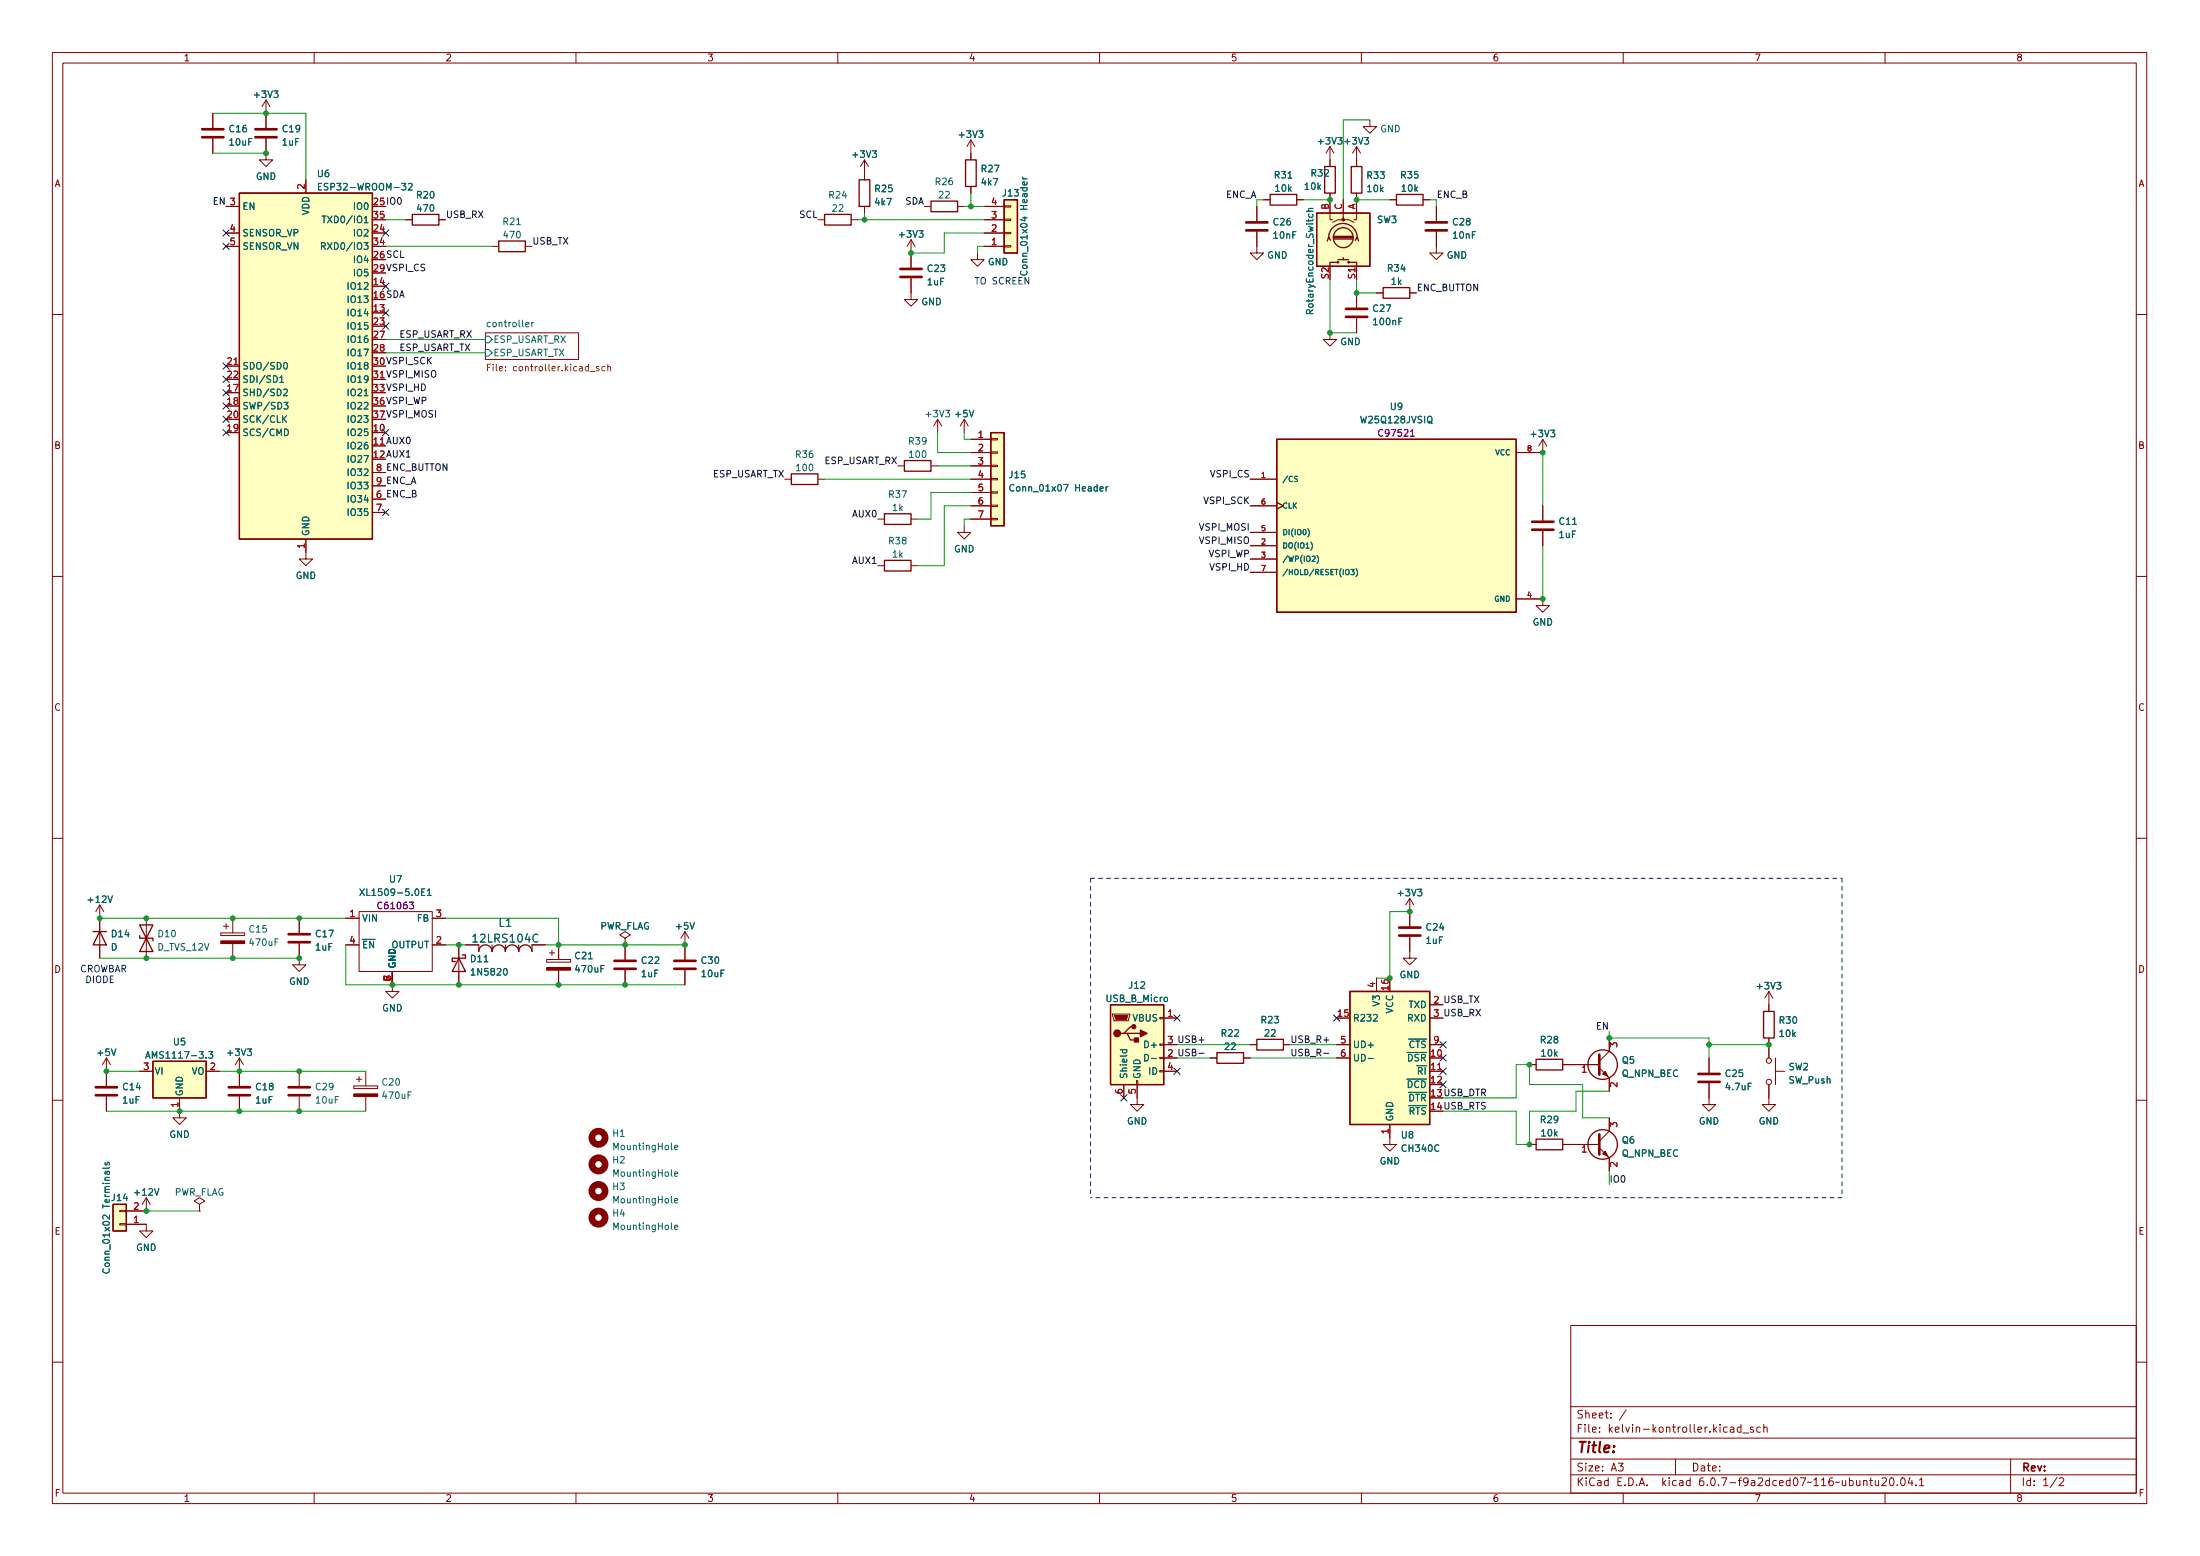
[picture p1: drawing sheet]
<svg xmlns="http://www.w3.org/2000/svg" width="420mm" height="297mm" viewBox="0 0 420 297" stroke-linecap="round" stroke-linejoin="round" font-family="sans-serif">
<g fill="none" stroke="#840000" stroke-width=".19">
<path d="M10 10h400v277h-400zM12 12h396v273h-396zM50.8 19.1l-.8 1.3M50.8 19.1v5.3M50.8 19.1l.8 1.3M60 10v2M110 10v2M160 10v2M210 10v2M260 10v2M310 10v2M360 10v2"/>
<path d="M40.6 21.6v2.8M40.6 26.5v2.7M43.2 39.4h2.5M50.8 26.5v4h1.3l-1.3 1.3-1.3-1.3h1.3M58.4 34.3v2.6M165.1 30.5l-.8 1.3M165.1 30.5v3.8M165.1 39.4v1.3M165.1 30.5l.8 1.3M176.5 39.4h1.3M182.9 39.4h1.2M185.4 26.7l-.7 1.3"/>
<path d="M185.4 26.7v3.8M185.4 35.6v1.3M185.4 26.7l.8 1.3M188 39.4h3.8M191.8 39.3h1.2v.2h-1.2zM240 39.4v2.8M241.3 38.1h1.3M247.6 38.1h1.3M254 36.9v5h.5M254 28v3.8M254 28l-.8 1.2M254 28l.8 1.2"/>
<path d="M256.5 38.1v3.8h-1l-1 .6M259.1 36.9v5h-.5M259.1 28v3.8M259.1 28l-.8 1.2M259.1 28l.7 1.2M261.6 22.9v1.3h1.3l-1.3 1.2-1.3-1.2h1.3M265.4 38.1h1.3M271.8 38.1h1.2M274.3 39.4v2.8M43.2 44.5h2.5M43.2 47h2.5M77.5 41.9h1.2"/>
<path d="M83.8 41.9h1.3M94 47h1.2M100.3 47h1.3M156.2 41.9h1.3M162.6 41.9h1.2M174 53.1v4.1h1.3l-1.3 1.3-1.3-1.3h1.3M174 45.8l-.8 1.2M174 45.8v5.3M174 45.8l.8 1.2M186.7 48.3v1.3h1.3l-1.3 1.2-1.3-1.2h1.3M188 44.5h3.8M188 47h3.8"/>
<path d="M188 41.9h3.8M191.8 41.8h1.2v.3h-1.2zM191.8 44.4h1.2v.2h-1.2zM191.8 46.9h1.2v.3h-1.2zM240 44.2v4.1h1.3l-1.3 1.3-1.2-1.3h1.2M256.5 41.4v.5h1.1l1 .6M259.1 55.9v2.8M262.9 55.9h1.3M269.2 55.9h1.3M274.3 44.2v4.1h1.3l-1.3 1.3-1.3-1.3h1.3M10 60h2M43.2 69.9h2.5"/>
<path d="M92.7 63.5h17.8v5.1h-17.8zM254 63.5v1.3h1.3l-1.3 1.3-1.3-1.3h1.3M259.1 60.7v2.8M408 60h2M71.1 95.3h2.6M71.1 97.8h2.6M71.1 90.2h2.6M71.1 92.7h2.6M149.9 91.5h1.2M156.2 91.5h1.3M167.6 99.1h1.3M171.4 88.9h1.3"/>
<path d="M174 99.1h1.3M177.8 88.9h1.3M179.1 80l-.8 1.3M179.1 80v2.6M179.1 80l.7 1.3M184.1 80l-.7 1.3M184.1 80v2.6M184.1 80l.8 1.3M185.4 88.9h3.8M185.4 99.1h3.8M185.4 83.9h3.8M185.4 86.4h3.8"/>
<path d="M185.4 91.5h3.8M185.4 94h3.8M185.4 96.6h3.8M189.2 99h1.3v.2h-1.3zM189.2 96.4h1.3v.3h-1.3zM189.2 93.9h1.3v.2h-1.3zM189.2 91.3h1.3v.3h-1.3zM189.2 88.8h1.3v.3h-1.3zM189.2 86.3h1.3v.2h-1.3zM189.2 83.7h1.3v.3h-1.3zM238.8 91.5h5M238.8 96.6h5"/>
<path d="M243.8 95.9l1.3 .7-1.3 .6M294.6 83.9v2.5h-5M294.6 83.9l-.7 1.2M294.6 96.6v2.8M294.6 83.9l.8 1.2M10 110h2M58.4 102.9v3.8h1.3l-1.3 1.3-1.3-1.3h1.3M167.6 108h1.3M174 108h1.3M184.1 100.4v1.2h1.3l-1.3 1.3-1.2-1.3h1.2M238.8 104.2h5M238.8 106.7h5"/>
<path d="M238.8 101.6h5M238.8 109.3h5M289.6 114.3h5v1.3h1.3l-1.3 1.3-1.2-1.3h1.2M294.6 101.4v2.8M408 110h2M10 160h2M19 172.8l-.7 1.2M19 172.8v10.1M19 172.8l.8 1.2M27.9 175.3v7.6M42.2 178.1h4.5v.5h-4.5zM42.7 176.8h1"/>
<path d="M43.2 176.3v1M44.4 175.3v2.8M57.1 175.3v2.8M66 175.3h2.6M68.6 174h13.9v11.5h-13.9zM82.5 175.3h2.6M119.4 179.1l1-.6-1-.7-1 .7 1 .6v1.3M130.8 177.8l-.8 1.3M130.8 177.8v5.4M130.8 177.8l.8 1.3M269.2 178.9v4h1.3l-1.3 1.3-1.2-1.3h1.2M269.2 171.5l-.7 1.3"/>
<path d="M269.2 171.5v5.3M269.2 171.5l.8 1.3M408 160h2M44.4 180.1v2.8M57.1 180.1v4.1h1.3l-1.3 1.3-1.2-1.3h1.2M66 180.4h2.6M74.9 185.5v3.8h1.3l-1.3 1.2-1.2-1.2h1.2M82.5 180.4h2.6M87.6 180.4v7.6M88.9 180.4h2.5M101.6 180.4h2.5M104.4 183.2h4.6v.5h-4.6z"/>
<path d="M104.9 181.9h1M105.4 181.4v1M106.7 180.4v2.8M106.7 185.2v2.8M119.4 180.4h.1M119.4 180.4v2.8M119.4 185.2v2.8M130.8 185.2v2.8M212.5 193.6h3.3v.2l-.3 1.1h-2.8zM221.5 199.3h.7v.3h-.7zM221.5 194.2h.7v.3h-.7zM222.2 194.3h2.6"/>
<path d="M222.2 199.4h2.6M238.8 199.4h1.2M245.1 199.4h1.3M255.3 199.4h2.5M262.9 186.7v2.6M273 194.3h2.6M273 199.4h2.6M273 191.8h2.6M307.3 198.2v2.5l-1.9 1.9M337.8 189.3v3.8M337.8 198.2v3.8M337.8 189.3l-.7 1.2"/>
<path d="M337.8 189.3l.8 1.2M10 210h2M20.3 202v5.3M20.3 209.3v2.8M20.3 202l-.7 1.2M20.3 202l.8 1.2M26.7 204.5h2.5M34.3 209.6v3.8h1.3l-1.3 1.3-1.3-1.3h1.3M39.4 204.5h2.5M45.7 202l-.7 1.2M45.7 202v5.3M45.7 209.3v2.8"/>
<path d="M45.7 202l.8 1.2M57.1 204.5v2.8M57.1 209.3v2.8M67.6 207.3h4.5v.5h-4.5zM68.1 206h1M68.6 205.5v1M69.8 204.5v2.8M69.8 209.3v2.8M214.6 207v2.6M217 206.3h.3v.7h-.3zM217.2 207v3.9h1.2l-1.2 1.2-1.3-1.2h1.3M221.5 204.4h.7v.2h-.7z"/>
<path d="M221.5 201.8h.7v.3h-.7zM222.2 204.5h2.6M222.2 202h2.6M231.1 202h1.3M237.5 202h1.3M255.3 202h2.5M265.4 214.7v3.8h1.3l-1.3 1.2-1.2-1.2h1.2M273 204.5h2.6M292.1 203.2h1.3M292.1 218.5h1.3M298.4 203.2h7M298.4 218.5h7"/>
<path d="M305.4 219.1l1.9 1.9v2.6M305.4 203.9l1.9 1.9v2.5M307.3 213.4v2.5l-1.9 1.9M326.4 206.8v4.1h1.3l-1.3 1.2-1.3-1.2h1.3M326.4 202v2.8M337.8 207v3.9h1.3l-1.3 1.2-1.3-1.2h1.3M339.1 204.5h1.8M339.1 202v5M408 210h2M22.9 231h1.2v.3h-1.2zM22.9 233.6h1.2v.2h-1.2zM24.1 233.7h3.8v1.3h1.3l-1.3 1.3-1.2-1.3h1.2"/>
<path d="M27.9 228.6v2.6h-3.8M27.9 228.6l-.7 1.3M27.9 228.6l.8 1.3M38.1 229.9l1-.6-1-.7-1 .7 1 .6v1.3M38.1 231.2h.1M300 253h108v32h-108zM10 260h2M300 278.5h108M300 274.5h108M300 268.5h108M309.1 279.3h.9l-.5 .6 .4 .1v.7l-.2 .1-.6-.1M310.6 269.1l-1.3 2"/>
<path d="M320 278.5v3M330.5 272.5h.6v.9M331.1 272.8h-.5a.29 .29 0 0 0-.2 .3 .29 .29 0 0 0 .2 .3l.5-.1M332.5 272.5l-.4-.1-.3 .3 .1 .6h.6M332.5 271.9v1.5M332.9 273.6h1.1M334.9 272.5l-.4-.1-.2 .2 .1 .2 .5 .2v.3h-.6M336.2 272.5l-.4-.1-.3 .3 .1 .6h.6M336.8 272.6l.3-.2 .3 .1 .1 .9M336.8 271.9v1.5M384 278.5v6.5M408 260h2"/>
<path d="M60 285v2M110 285v2M160 285v2M210 285v2M260 285v2M300 281.5h108M310 285v2M355.9 282.8l.2-.2 .4 .1 .1 .9M355.9 282.6v1M357.1 282.6h.5M357.3 282.1v1.3l.3 .2M358.1 282.6l.1 .9 .4 .1 .2-.1"/>
<path d="M358.8 282.6v1M359.4 282.3l.6-.2 .2 .2 .1 .2-.9 1.1h.9M360 285v2M361.1 282.2l.1-.1a.8 .8 0 0 1 .5 .8 .8 .8 0 0 1-.5 .7 .99 .99 0 0 1-.1-1.4zM362.4 283.5v.1M363.2 282.2l.2-.1a.8 .8 0 0 1 .5 .8 .8 .8 0 0 1-.5 .7 1 1 0 0 1-.2-1.4zM364.8 282l-.4 1.1h1M365.1 282.6v1M365.9 283.5v.1M366.6 282.5l.4-.4v1.5M366.6 283.6h.8M392.9 282l-1.3 2"/>
<path d="M393.3 282.3l.5-.2 .3 .2v.2l-.9 1.1h.9"/>
<circle cx="337.8" cy="206.5" r=".51"/>
<circle cx="337.8" cy="202.5" r=".51"/>
</g>
<path d="M92.7 63.5h17.8v5.1h-17.8z" fill="#fff" stroke="#fff" stroke-width=".19"/>
<g fill="none" stroke="#006464" stroke-width=".19">
<path d="M60.8 35.6h.4M61.4 35h-.6v1.3h.6M78 35.1l.5-.1 .2 .4-.8 .9h.8M195.3 33.8l.2 .3M195.3 34.1h.9M196.1 34.8l.1 .3-.2 .2-.6-.1v-.4l.2-.1 .1 .6M250.8 39.8h-.8l-.1 .4 .1 .1M61.4 47l.6-.1 .1-.1v-.3l-.7-.2v1.3M61.5 41.3h.8M61.7 47l.4 .6M61.9 41.3v1.2M195 51.7a.6 .6 0 0 0 .4 .9 .6 .6 0 0 0 .8-.6l-.2-.3"/>
<path d="M249.5 40.3h1.3M250 40.9l-.1 .3 .3 .3 .5-.1v-.5M53.4 72.1l.4-.4v1.3M53.4 73h.8M54.2 74.4l.4-.1 .3 .3-.8 .9h.8M54.2 79.9l.5 .7M54.2 76.8h.8l-.4 .5 .4 .1v.6l-.2 .1-.6-.1M54.3 69.3l.2-.1a.68 .68 0 0 1 .4 .6 .68 .68 0 0 1-.4 .7l-.3-.5zM54.7 79.4l-.7 .7M92.7 64.2h.6l.7 .6-.7 .6h-.6zM92.7 66.7h.6l.7 .6-.7 .7h-.6zM101.6 61.5v.9"/>
<path d="M101.9 61.5l-.3 .3M54.3 81.9a.64 .64 0 0 1 .8 .6 .64 .64 0 0 1-.8 .7zM193.6 92.6a.6 .6 0 0 0-.8 .4 .6 .6 0 0 0 .6 .8l.2-.2M210.1 93.3l.6-.1-.1-.2-.3-.1-.2 .2v.6h.5M211.2 92.9v.9M211.6 92.9l-.4 .2M247.8 91h-.5v.3l.4 .2 .1 .2-.2 .2h-.4M249.8 100.9a1.17 1.17 0 0 1 0 1.6M250.4 103.5a1.16 1.16 0 0 1 0 1.5M250.6 106.3l.4-.1 .2 .3-.7 .7h.7M251.5 106a1.17 1.17 0 0 1 0 1.6M258 108.7h.6l-.3 .4 .3 .1v.4l-.2 .1-.4-.1"/>
<path d="M259 108.6a1.17 1.17 0 0 1 0 1.5M68.7 169.7l.9 1.3M69.6 169.7l-.9 1.3M81.6 170l.4-.3v1.3M81.6 171h.7M27.8 202l.4-1.3 .5 1.3M27.9 201.7h.6M39.9 200.7h.7l-.4 .5 .4 .1v.6l-.2 .1-.5-.1M128.8 219.1l.6-.2v-.2l-.4-.1-.2 .2 .1 .6h.5M213.9 200.4h1.3M214.4 200.4v.4l.2 .2 .5-.1v-.5M218.6 201.3a.64 .64 0 0 1 .7 .6 .64 .64 0 0 1-.7 .6z"/>
<path d="M261.3 202.1h1M20.1 221.9l-.1 .3 .2 .2 .2-.1 .1-.4h.3v.5M20.9 222.8l-.2 .2h-1.1M128.8 234.3l.6-.1v-.3h-.4l-.2 .2 .1 .6h.5M128.8 224.1l.6-.1v-.2l-.4-.1-.2 .2 .1 .6h.5M128.8 229.2l.6-.1v-.2l-.4-.1-.2 .2 .1 .6h.5M19.7 242.2a.6 .6 0 0 0 .5 .9 .6 .6 0 0 0 .7-.6l-.1-.3"/>
</g>
<path d="M93.1 70.1h.4M93.7 69.5h-.6v1.3M114.4 70h-.3l-.2 .1 .1 .2 .4 .1v.3h-.5M115.5 70h-.3l-.3 .2 .1 .5h.5M116.1 70.1l.2-.1h.3v.8M116.1 69.5v1.3" fill="none" stroke="#725600" stroke-width=".19"/>
<g fill="none" stroke="#840000" stroke-width=".25">
<path d="M45.7 36.9h25.4v66h-25.4zM164.1 34.3h2v5.1h-2zM177.8 38.4h5.1v2h-5.1zM184.4 30.5h2v5.1h-2zM191.8 38.1h2.5v10.2h-2.5zM242.6 37.1h5v2.1h-5zM253 31.8h2v5.1h-2zM258.1 31.8h2v5.1h-2zM266.7 37.1h5.1v2.1h-5.1zM78.7 40.9h5.1v2.1h-5.1zM95.2 46h5.1v2h-5.1zM157.5 40.9h5.1v2.1h-5.1z"/>
<path d="M251.5 40.7h10.1v10.1h-10.1zM253.7 45.4a2.73 2.73 0 0 1 2.8-2.7 2.73 2.73 0 0 1 2.7 2.7M254.1 45.9l-.4-.7-.2 .8M254.8 45.1h3.5M254.8 45.4h3.5M254.8 45.6h3.5M255.5 50.1h-1.5v.7M255.5 49.6h2.1M256.5 49.2v.4M257.6 50.1h1.5v.7M258.8 45.9l.4-.7 .3 .8M264.2 54.9h5v2h-5z"/>
<path d="M151.1 90.5h5.1v2h-5.1zM168.9 98.1h5.1v2h-5.1zM172.7 87.9h5.1v2.1h-5.1zM189.2 82.6h2.6v17.8h-2.6zM243.8 83.9h45.8v33h-45.8zM168.9 107h5.1v2h-5.1zM17.8 177.8h2.5M19 177.8l1.3 2.6h-2.5zM26.7 178.6v.5h2.5v.5M26.7 176.6h2.5l-2.5 5h2.5zM87.6 182.9l1.3 2.6h-2.5zM88.3 182.3h.6v.6h-2.5v.7h.6"/>
<path d="M91.4 181.6a1.27 1.27 0 0 1 1.3-1.2 1.27 1.27 0 0 1 1.3 1.2 1.27 1.27 0 0 1 1.2-1.2 1.27 1.27 0 0 1 1.3 1.2 1.27 1.27 0 0 1 1.3-1.2 1.27 1.27 0 0 1 1.3 1.2 1.27 1.27 0 0 1 1.2-1.2 1.27 1.27 0 0 1 1.3 1.2M212.1 191.8h10.1v15.2h-10.1zM214.6 197.3h.7l.6 1.2h1.3M215.3 197.3h2.5M216.5 196h-.6l-1.3 1.3h-.6M240 198.4h5.1v2h-5.1zM257.8 189.3h15.2v25.4h-15.2zM336.8 193.1h2v5.1h-2zM29.2 202.6h10.2v7h-10.2zM232.4 201h5.1v2h-5.1zM293.4 202.2h5v2.1h-5zM293.4 217.5h5v2h-5z"/>
<path d="M21.6 229.9h2.5v5.1h-2.5z"/>
<circle cx="255.5" cy="50.1" r=".13"/>
<circle cx="256.5" cy="45.4" r="1.9"/>
<circle cx="257.6" cy="50.1" r=".13"/>
<circle cx="306.1" cy="203.2" r="2.82"/>
<circle cx="306.1" cy="218.5" r="2.82"/>
</g>
<g fill="none" stroke="#840000" stroke-width=".51">
<path d="M38.6 26.2h4.1M38.6 24.7h4.1M48.8 26.2h4M48.8 24.7h4M172 52.9h4M172 51.3h4M238 44h4.1M238 42.5h4.1M257 59h4.1M272.3 44h4.1M272.3 42.5h4.1M257 60.5h4.1"/>
<path d="M292.6 99.6h4.1M292.6 101.1h4.1M55.1 179.9h4.1M55.1 178.3h4.1M267.2 178.6h4.1M267.2 177.1h4.1M117.3 184.9h4.1M117.3 183.4h4.1M128.8 184.9h4M128.8 183.4h4M18.3 209.1h4.1M18.3 207.6h4.1"/>
<path d="M43.7 209.1h4.1M43.7 207.6h4.1M55.1 209.1h4.1M55.1 207.6h4.1M305.4 216.6v3.8M305.4 201.3v3.8M324.4 206.5h4M324.4 205h4"/>
</g>
<g fill="#840000" stroke="#840000" stroke-width=".19">
<path d="M306.1 220.3l.5-.6 .5 1.1z"/>
<path d="M306.1 205l.5-.5 .5 1z"/>
<path d="M212.9 193.8h2.5l-.3 .8h-2z"/>
<path d="M42.2 179.6h4.5v.5h-4.5z"/>
<path d="M67.6 208.8h4.5v.5h-4.5z"/>
<path d="M104.4 184.7h4.6v.5h-4.6z"/>
<circle cx="256.5" cy="41.9" r=".25"/>
</g>
<g fill="#ffffc2" stroke="#ffffc2" stroke-width=".19">
<path d="M212.1 191.8h10.1v15.2h-10.1z"/>
<path d="M29.2 202.6h10.2v7h-10.2z"/>
<path d="M21.6 229.9h2.5v5.1h-2.5z"/>
<path d="M45.7 36.9h25.4v66h-25.4z"/>
<path d="M191.8 38.1h2.5v10.2h-2.5z"/>
<path d="M189.2 82.6h2.6v17.8h-2.6z"/>
<path d="M257.8 189.3h15.2v25.4h-15.2z"/>
<path d="M251.5 40.7h10.1v10.1h-10.1z"/>
<path d="M243.8 83.9h45.8v33h-45.8z"/>
</g>
<g fill="#840000" stroke="#840000" stroke-width=".25">
<path d="M217.8 196.6l1.3 .7-1.3 .6z"/>
<path d="M216.7 198.2h.7v.7h-.7z"/>
<circle cx="213.4" cy="197.3" r=".63"/>
<circle cx="216.5" cy="196" r=".38"/>
</g>
<path d="M269.4 83.3h.7" fill="none" stroke="#840084" stroke-width=".19"/>
<path d="M91.4 180.4v1.2M94 180.4v1.2M96.5 180.4v1.2M99.1 180.4v1.2M101.6 180.4v1.2" fill="none" stroke="#840000" stroke-width=".2"/>
<g fill="none" stroke="#840000" stroke-width="1.3">
<circle cx="114.3" cy="217.2" r="1.27"/>
<circle cx="114.3" cy="232.4" r="1.27"/>
<circle cx="114.3" cy="227.4" r="1.27"/>
<circle cx="114.3" cy="222.3" r="1.27"/>
</g>
<path d="M229 201.1h.9M252.8 201.1h1" fill="none" stroke="#0f0f0f" stroke-width=".19"/>
<path d="M208.3 167.7h143.5M208.3 167.7v60.9M351.8 167.7v60.9M351.8 228.6h-143.5" fill="none" stroke="#0000c2" stroke-width=".19" stroke-dasharray=".8 .8"/>
<g fill="none" stroke="#009600" stroke-width=".19">
<path d="M40.6 21.6h17.8v12.7M40.6 29.2h10.2M184.1 39.4h3.9M185.4 36.9v2.5M241.3 38.1h-1.3v1.3M248.9 38.1h5.1M259.1 38.1h6.3M261.6 22.9h-5.1v15.2M273 38.1h1.3v1.3M73.7 47h20.3M73.7 41.9h3.8M163.8 41.9h24.2"/>
<path d="M165.1 40.7v1.2M188 47h-1.3v1.3M188 44.5h-7.7v3.8h-6.3M254 53.4v10.1h5.1M259.1 53.4v2.5h3.8M73.7 67.3h19M73.7 64.8h19M157.5 91.5h27.9M179.1 82.6v3.8h6.3M179.1 88.9h6.3M184.1 82.6v1.3h1.3M185.4 94h-7.6v5.1h-2.5"/>
<path d="M185.4 99.1h-1.3v1.3M185.4 96.6h-5.1v11.4h-5M294.6 86.4v10.2M294.6 104.2v10.1M19 175.3h47M85.1 175.3h21.6v5.1M269.2 174h-3.8v12.7h-2.5M19 182.9h38.1M66 180.4v7.6h64.8M85.1 180.4h3.8M104.1 180.4h26.7M224.8 199.4h14"/>
<path d="M246.4 199.4h8.9M307.3 196.9v1.3h19.1v3.8M326.4 199.4h11.4M20.3 204.5h6.4M20.3 212.1h49.5M41.9 204.5h27.9M224.8 202h6.3M238.8 202h16.5M275.6 209.6h14v-6.4h2.5v3.8h10.2v6.4h5M307.3 208.3h-6.3v3.8h-8.9v6.4h-2.5v-6.4h-14M27.9 231.2h10.2M307.3 223.6v2.5"/>
</g>
<g fill="none" stroke="#000084" stroke-width=".19">
<path d="M42.6 43.9l1.2 1.2M42.6 46.4l1.2 1.2M43.8 43.9l-1.2 1.2M43.8 46.4l-1.2 1.2M73.1 43.9l1.2 1.2M73.1 54l1.2 1.3M73.1 59.1l1.2 1.2M74.3 43.9l-1.2 1.2M74.3 54l-1.2 1.3M74.3 59.1l-1.2 1.2M42.6 76.9l1.2 1.2M42.6 79.4l1.2 1.3"/>
<path d="M42.6 71.8l1.2 1.2M42.6 74.4l1.2 1.2M42.6 69.3l1.2 1.2M43.8 74.4l-1.2 1.2M43.8 76.9l-1.2 1.2M43.8 79.4l-1.2 1.3M43.8 71.8l-1.2 1.2M43.8 69.3l-1.2 1.2M73.1 61.7l1.2 1.2M74.3 61.7l-1.2 1.2M42.6 82l1.2 1.2M43.8 82l-1.2 1.2"/>
<path d="M73.1 97.2l1.2 1.2M73.1 82l1.2 1.2M74.3 97.2l-1.2 1.2M74.3 82l-1.2 1.2M224.2 193.7l1.2 1.3M225.4 193.7l-1.2 1.3M254.7 193.7l1.2 1.3M255.9 193.7l-1.2 1.3M275 198.8l1.2 1.2M276.2 198.8l-1.2 1.2M214 209l1.2 1.2M215.2 209l-1.2 1.2"/>
<path d="M224.2 203.9l1.2 1.2M225.4 203.9l-1.2 1.2M275 203.9l1.2 1.2M275 206.4l1.2 1.3M275 201.4l1.2 1.2M276.2 203.9l-1.2 1.2M276.2 206.4l-1.2 1.3M276.2 201.4l-1.2 1.2"/>
</g>
<g fill="#009600" stroke="#009600" stroke-width=".19">
<circle cx="119.4" cy="180.4" r=".46"/>
<circle cx="74.9" cy="188" r=".46"/>
<circle cx="106.7" cy="180.4" r=".46"/>
<circle cx="165.1" cy="41.9" r=".46"/>
<circle cx="87.6" cy="180.4" r=".46"/>
<circle cx="87.6" cy="188" r=".46"/>
<circle cx="130.8" cy="180.4" r=".46"/>
<circle cx="57.1" cy="204.5" r=".46"/>
<circle cx="119.4" cy="188" r=".46"/>
<circle cx="106.7" cy="188" r=".46"/>
<circle cx="57.1" cy="175.3" r=".46"/>
<circle cx="44.4" cy="175.3" r=".46"/>
<circle cx="57.1" cy="182.9" r=".46"/>
<circle cx="20.3" cy="204.5" r=".46"/>
<circle cx="34.3" cy="212.1" r=".46"/>
<circle cx="27.9" cy="175.3" r=".46"/>
<circle cx="27.9" cy="182.9" r=".46"/>
<circle cx="44.4" cy="182.9" r=".46"/>
<circle cx="45.7" cy="204.5" r=".46"/>
<circle cx="19" cy="175.3" r=".46"/>
<circle cx="27.9" cy="231.2" r=".46"/>
<circle cx="45.7" cy="212.1" r=".46"/>
<circle cx="57.1" cy="212.1" r=".46"/>
<circle cx="50.8" cy="21.6" r=".46"/>
<circle cx="50.8" cy="29.2" r=".46"/>
<circle cx="265.4" cy="186.7" r=".46"/>
<circle cx="269.2" cy="174" r=".46"/>
<circle cx="294.6" cy="114.3" r=".46"/>
<circle cx="326.4" cy="199.4" r=".46"/>
<circle cx="337.8" cy="199.4" r=".46"/>
<circle cx="292.1" cy="203.2" r=".46"/>
<circle cx="307.3" cy="198.2" r=".46"/>
<circle cx="292.1" cy="218.5" r=".46"/>
<circle cx="259.1" cy="38.1" r=".46"/>
<circle cx="294.6" cy="86.4" r=".46"/>
<circle cx="254" cy="38.1" r=".46"/>
<circle cx="259.1" cy="55.9" r=".46"/>
<circle cx="254" cy="63.5" r=".46"/>
<circle cx="174" cy="48.3" r=".46"/>
<circle cx="185.4" cy="39.4" r=".46"/>
</g>
<text font-size="2.8" fill="#840000" x="301" y="277.3">Title:</text>
<g font-size="2.1" fill="#006464">
<text x="90.7" y="179.9">12LRS104C</text>
<text x="95.3" y="176.9">L1</text>
</g>
<g font-size="2.1" fill="#840000">
<text x="301" y="273.5">File: kelvin-kontroller.kicad_sch</text>
<text x="301" y="270.8">Sheet: /</text>
<text x="301" y="280.9">Size: A3</text>
<text x="323" y="280.9">Date:</text>
<text x="386" y="280.9">Rev:</text>
<text x="301" y="283.7">KiCad E.D.A. kicad 6.0.7-f9a2dced07~116~ubuntu20.04.1</text>
<text x="386" y="283.7">Id: 1/2</text>
</g>
<g font-size="1.8" fill="#840000">
<text x="35" y="11.7">1</text>
<text x="85" y="11.7">2</text>
<text x="135" y="11.7">3</text>
<text x="185" y="11.7">4</text>
<text x="235" y="11.7">5</text>
<text x="285" y="11.7">6</text>
<text x="335" y="11.7">7</text>
<text x="385" y="11.7">8</text>
<text x="10.3" y="35.7">A</text>
<text x="408.3" y="35.7">A</text>
<text x="71.4" y="72.2">31VSPI_MISO</text>
<text x="10.3" y="85.7">B</text>
<text x="71.4" y="84.9">11AUX0</text>
<text x="408.3" y="85.7">B</text>
<text x="10.3" y="135.7">C</text>
<text x="408.3" y="135.7">C</text>
<text x="10.3" y="185.7">D</text>
<text x="408.3" y="185.7">D</text>
<text x="10.4" y="235.7">E</text>
<text x="408.4" y="235.7">E</text>
<text x="10.4" y="285.7">F</text>
<text x="35" y="286.7">1</text>
<text x="85" y="286.7">2</text>
<text x="135" y="286.7">3</text>
<text x="185" y="286.7">4</text>
<text x="235" y="286.7">5</text>
<text x="285" y="286.7">6</text>
<text x="335" y="286.7">7</text>
<text x="385" y="286.7">8</text>
<text x="408.4" y="285.7">F</text>
</g>
<g font-size="1.8" fill="#006464">
<text x="48.7" y="18.7">+3V3</text>
<text x="43.9" y="25.2">C16</text>
<text x="43.9" y="27.8">10uF</text>
<text x="54" y="27.8">1uF</text>
<text x="54" y="25.2">C19</text>
<text x="183.3" y="26.3">+3V3</text>
<text x="251.9" y="27.6">+3V3</text>
<text x="257" y="27.6">+3V3</text>
<text x="263.6" y="25.2">GND</text>
<text x="48.8" y="34.3">GND</text>
<text x="60.7" y="33.8">U6</text>
<text x="163" y="30.1">+3V3</text>
<text x="178.7" y="35.3">R26</text>
<text x="187.5" y="32.9">R27</text>
<text x="187.5" y="35.4">4k7</text>
<text x="243.5" y="34.1">R31</text>
<text x="250.5" y="33.7">R32</text>
<text x="261.2" y="34.1">R33</text>
<text x="267.6" y="34.1">R35</text>
<text x="46.2" y="40">EN</text>
<text x="59.1" y="41.1" transform="rotate(-90 59.1 41.1)">VDD</text>
<text x="61.8" y="36.3">ESP32-WROOM-32</text>
<text x="67.8" y="40">IO0</text>
<text x="79.7" y="37.9">R20</text>
<text x="79.8" y="40.4">470</text>
<text x="158.4" y="37.9">R24</text>
<text x="159" y="40.4">22</text>
<text x="167.2" y="36.7">R25</text>
<text x="167.2" y="39.2">4k7</text>
<text x="179.4" y="37.9">22</text>
<text x="191.6" y="37.5">J13</text>
<text x="243.6" y="36.6">10k</text>
<text x="249.2" y="36.2">10k</text>
<text x="261.2" y="36.7">10k</text>
<text x="267.8" y="36.6">10k</text>
<text x="46.2" y="45.1">SENSOR_VP</text>
<text x="46.2" y="47.7">SENSOR_VN</text>
<text x="62.6" y="47.7">RXD0/IO3</text>
<text x="62.7" y="42.6">TXD0/IO1</text>
<text x="67.8" y="45.1">IO2</text>
<text x="96.2" y="42.9">R21</text>
<text x="96.3" y="45.5">470</text>
<text x="171.9" y="45.4">+3V3</text>
<text x="243.3" y="43">C26</text>
<text x="243.3" y="45.6">10nF</text>
<text x="263" y="42.6">SW3</text>
<text x="277.5" y="43">C28</text>
<text x="277.6" y="45.6">10nF</text>
<text x="67.8" y="50.2">IO4</text>
<text x="67.8" y="52.7">IO5</text>
<text x="177.2" y="51.9">C23</text>
<text x="188.6" y="50.6">GND</text>
<text x="196.2" y="51.7" transform="rotate(-90 196.2 51.7)">Conn_01x04 Header</text>
<text x="242" y="49.4">GND</text>
<text x="265.1" y="51.8">R34</text>
<text x="276.3" y="49.4">GND</text>
<text x="66.8" y="55.3">IO12</text>
<text x="66.8" y="57.8">IO13</text>
<text x="175.9" y="58.3">GND</text>
<text x="177.1" y="54.4">1uF</text>
<text x="250.8" y="59.5" transform="rotate(-90 250.8 59.5)">RotaryEncoder_Switch</text>
<text x="262.3" y="59.5">C27</text>
<text x="265.7" y="54.4">1k</text>
<text x="66.8" y="60.4">IO14</text>
<text x="66.8" y="62.9">IO15</text>
<text x="66.8" y="65.4">IO16</text>
<text x="93.3" y="62.4">controller</text>
<text x="94.2" y="65.4">ESP_USART_RX</text>
<text x="256" y="65.9">GND</text>
<text x="262.5" y="62.1">100nF</text>
<text x="46.2" y="70.5">SDO/SD0</text>
<text x="66.8" y="68">IO17</text>
<text x="66.8" y="70.5">IO18</text>
<text x="94.2" y="68">ESP_USART_TX</text>
<text x="46.2" y="75.6">SHD/SD2</text>
<text x="46.2" y="73.1">SDI/SD1</text>
<text x="66.8" y="73.1">IO19</text>
<text x="66.8" y="75.6">IO21</text>
<text x="46.2" y="78.1">SWP/SD3</text>
<text x="46.2" y="83.2">SCS/CMD</text>
<text x="46.2" y="80.7">SCK/CLK</text>
<text x="66.8" y="83.2">IO25</text>
<text x="66.8" y="78.1">IO22</text>
<text x="66.8" y="80.7">IO23</text>
<text x="177" y="79.6">+3V3</text>
<text x="182.6" y="79.6">+5V</text>
<text x="260.1" y="80.8">W25Q128JVSIQ</text>
<text x="265.6" y="78.3">U9</text>
<text x="292.5" y="83.5">+3V3</text>
<text x="66.8" y="85.8">IO26</text>
<text x="66.8" y="88.3">IO27</text>
<text x="152" y="87.4">R36</text>
<text x="152.2" y="89.9">100</text>
<text x="173.6" y="84.9">R39</text>
<text x="173.8" y="87.4">100</text>
<text x="66.8" y="95.9">IO34</text>
<text x="66.8" y="90.8">IO32</text>
<text x="66.8" y="93.4">IO33</text>
<text x="169.8" y="95">R37</text>
<text x="192.8" y="91.3">J15</text>
<text x="193.7" y="93.8">Conn_01x07 Header</text>
<text x="66.8" y="98.5">IO35</text>
<text x="170.5" y="97.6">1k</text>
<text x="297.9" y="100.2">C11</text>
<text x="59.1" y="102.4" transform="rotate(-90 59.1 102.4)">GND</text>
<text x="169.8" y="103.9">R38</text>
<text x="170.5" y="106.4">1k</text>
<text x="182.2" y="105.4">GND</text>
<text x="297.8" y="102.7">1uF</text>
<text x="56.5" y="110.5">GND</text>
<text x="292.7" y="119.4">GND</text>
<text x="17" y="172.4">+12V</text>
<text x="69.9" y="171">XL1509-5.0E1</text>
<text x="74.4" y="168.5">U7</text>
<text x="267.1" y="171.1">+3V3</text>
<text x="21.4" y="178.9">D14</text>
<text x="30.3" y="178.9">D10</text>
<text x="47.7" y="178">C15</text>
<text x="60.4" y="178.9">C17</text>
<text x="69.1" y="175.9">VIN</text>
<text x="79.7" y="175.9">FB</text>
<text x="114.4" y="177.4">PWR_FLAG</text>
<text x="129.2" y="177.4">+5V</text>
<text x="272.5" y="177.6">C24</text>
<text x="21.2" y="181.4">D</text>
<text x="30.1" y="181.4">D_TVS_12V</text>
<text x="47.8" y="180.6">470uF</text>
<text x="60.3" y="181.4">1uF</text>
<text x="69.1" y="181">~{EN} OUTPUT</text>
<text x="75.6" y="184.9" transform="rotate(-90 75.6 184.9)">GND</text>
<text x="90" y="183.7">D11</text>
<text x="109.9" y="183.1">C21</text>
<text x="110.1" y="185.6">470uF</text>
<text x="122.6" y="184">C22</text>
<text x="134" y="184">C30</text>
<text x="272.4" y="180.2">1uF</text>
<text x="55.2" y="188">GND</text>
<text x="90.3" y="186.2">1N5820</text>
<text x="122.5" y="186.5">1uF</text>
<text x="134.1" y="186.5">10uF</text>
<text x="211.3" y="191.3">USB_B_Micro</text>
<text x="215.7" y="188.7">J12</text>
<text x="263.5" y="191.9" transform="rotate(-90 263.5 191.9)">V3</text>
<text x="267.3" y="186.7">GND</text>
<text x="335.7" y="188.9">+3V3</text>
<text x="73" y="193.1">GND</text>
<text x="216.3" y="195">VBUS</text>
<text x="233.3" y="197.9">R22</text>
<text x="240.9" y="195.3">R23</text>
<text x="241.6" y="197.9">22</text>
<text x="258.3" y="195">R232</text>
<text x="266.1" y="193.5" transform="rotate(-90 266.1 193.5)">VCC</text>
<text x="268.8" y="195">RXD</text>
<text x="269" y="192.4">TXD</text>
<text x="339.9" y="195.4">R30</text>
<text x="339.9" y="198">10k</text>
<text x="18.7" y="201.6">+5V</text>
<text x="28.8" y="202.1">AMS1117-3.3</text>
<text x="33.2" y="199.5">U5</text>
<text x="43.6" y="201.6">+3V3</text>
<text x="218.9" y="200.1">D+</text>
<text x="219.4" y="202.6">D-</text>
<text x="234" y="200.4">22</text>
<text x="258.3" y="200.1">UD+</text>
<text x="258.3" y="202.6">UD-</text>
<text x="267.4" y="202.6">~{DSR}</text>
<text x="267.6" y="200.1">~{CTS}</text>
<text x="294.3" y="199.2">R28</text>
<text x="294.4" y="201.7">10k</text>
<text x="309.8" y="203">Q5</text>
<text x="23.5" y="208.1">C14</text>
<text x="29.5" y="205.1">VI</text>
<text x="34.9" y="209.3" transform="rotate(-90 34.9 209.3)">GND</text>
<text x="36.6" y="205.1">VO</text>
<text x="48.9" y="208.1">C18</text>
<text x="60.4" y="208.1">C29</text>
<text x="73.1" y="207.2">C20</text>
<text x="73.2" y="209.8">470uF</text>
<text x="215.3" y="206" transform="rotate(-90 215.3 206)">Shield</text>
<text x="217.8" y="206" transform="rotate(-90 217.8 206)">GND</text>
<text x="219.5" y="205.1">ID</text>
<text x="267.3" y="207.7">~{DCD}</text>
<text x="269.4" y="205.1">~{RI}</text>
<text x="309.8" y="205.6">Q_NPN_BEC</text>
<text x="329.6" y="205.6">C25</text>
<text x="329.7" y="208.1">4.7uF</text>
<text x="341.6" y="204.3">SW2</text>
<text x="341.6" y="206.8">SW_Push</text>
<text x="23.5" y="210.7">1uF</text>
<text x="48.9" y="210.7">1uF</text>
<text x="60.4" y="210.7">10uF</text>
<text x="215.2" y="214.7">GND</text>
<text x="266.1" y="214.2" transform="rotate(-90 266.1 214.2)">GND</text>
<text x="267.5" y="210.2">~{DTR}</text>
<text x="267.6" y="212.8">~{RTS}</text>
<text x="294.3" y="214.4">R29</text>
<text x="324.4" y="214.7">GND</text>
<text x="335.9" y="214.7">GND</text>
<text x="32.3" y="217.2">GND</text>
<text x="117.1" y="217">H1</text>
<text x="117.4" y="219.5">MountingHole</text>
<text x="267.7" y="217.3">U8</text>
<text x="267.9" y="219.9">CH340C</text>
<text x="294.4" y="216.9">10k</text>
<text x="309.8" y="220.8">Q_NPN_BEC</text>
<text x="309.8" y="218.3">Q6</text>
<text x="117.1" y="222.1">H2</text>
<text x="117.1" y="227.2">H3</text>
<text x="117.4" y="224.6">MountingHole</text>
<text x="263.5" y="222.3">GND</text>
<text x="21.4" y="229.3">J14</text>
<text x="25.9" y="228.2">+12V</text>
<text x="33.1" y="228.2">PWR_FLAG</text>
<text x="117.1" y="232.2">H4</text>
<text x="117.4" y="229.7">MountingHole</text>
<text x="26" y="238.8">GND</text>
<text x="117.4" y="234.8">MountingHole</text>
<text x="21" y="242.1" transform="rotate(-90 21 242.1)">Conn_01x02 Terminals</text>
</g>
<g font-size="1.8" fill="#0f0f0f">
<text x="40.7" y="39.1">EN 3</text>
<text x="71.4" y="39.2">25IO0</text>
<text x="85.1" y="41.6">USB_RX</text>
<text x="152.7" y="41.6">SCL</text>
<text x="172.8" y="39.1">SDA</text>
<text x="234" y="37.8">ENC_A</text>
<text x="274.3" y="37.8">ENC_B</text>
<text x="101.6" y="46.7">USB_TX</text>
<text x="71.4" y="49.3">26SCL</text>
<text x="71.4" y="51.9">29VSPI_CS</text>
<text x="71.4" y="56.9">16SDA</text>
<text x="270.5" y="55.6">ENC_BUTTON</text>
<text x="76.2" y="64.5">ESP_USART_RX</text>
<text x="71.4" y="69.6">30VSPI_SCK</text>
<text x="76.2" y="67">ESP_USART_TX</text>
<text x="71.4" y="74.7">33VSPI_HD</text>
<text x="71.4" y="77.3">36VSPI_WP</text>
<text x="71.4" y="79.8">37VSPI_MOSI</text>
<text x="71.4" y="87.4">12AUX1</text>
<text x="71.9" y="90">8 ENC_BUTTON</text>
<text x="157.4" y="88.6">ESP_USART_RX</text>
<text x="71.9" y="95">6 ENC_B</text>
<text x="71.9" y="92.5">9 ENC_A</text>
<text x="136" y="91.1">ESP_USART_TX</text>
<text x="231.3" y="91.1">VSPI_CS</text>
<text x="162.9" y="98.7">AUX0</text>
<text x="229.2" y="101.3">VSPI_MOSI</text>
<text x="230" y="96.2">VSPI_SCK</text>
<text x="162.9" y="107.6">AUX1</text>
<text x="229.2" y="103.8">VSPI_MISO</text>
<text x="230.9" y="106.4">VSPI_WP</text>
<text x="231.2" y="108.9">VSPI_HD</text>
<text x="273.8" y="191.6">2 USB_TX</text>
<text x="273.8" y="194.1">3 USB_RX</text>
<text x="304.9" y="196.5">EN</text>
<text x="223" y="201.7">2 USB-</text>
<text x="223" y="199.2">3 USB+</text>
<text x="246.4" y="201.6">USB_R-</text>
<text x="246.4" y="199.1">USB_R+</text>
<text x="273.3" y="209.3">13USB_DTR</text>
<text x="273.3" y="211.9">14USB_RTS</text>
<text x="307.3" y="225.7">IO0</text>
</g>
<g font-size="1.8" fill="#a90000">
<text x="44" y="39.2">3</text>
<text x="58.2" y="36.1" transform="rotate(-90 58.2 36.1)">2</text>
<text x="71.4" y="41.7">35</text>
<text x="71.4" y="39.2">25</text>
<text x="189.4" y="41.7">3</text>
<text x="189.4" y="39.2">4</text>
<text x="253.7" y="40" transform="rotate(-90 253.7 40)">B</text>
<text x="256.3" y="40" transform="rotate(-90 256.3 40)">C</text>
<text x="258.8" y="40" transform="rotate(-90 258.8 40)">A</text>
<text x="44" y="44.2">4</text>
<text x="44" y="46.8">5</text>
<text x="71.4" y="44.2">24</text>
<text x="71.4" y="46.8">34</text>
<text x="189.4" y="46.8">1</text>
<text x="189.4" y="44.2">2</text>
<text x="71.4" y="49.3">26</text>
<text x="71.4" y="51.9">29</text>
<text x="253.7" y="53.2" transform="rotate(-90 253.7 53.2)">S2</text>
<text x="258.8" y="53.2" transform="rotate(-90 258.8 53.2)">S1</text>
<text x="71.4" y="59.5">13</text>
<text x="71.4" y="54.4">14</text>
<text x="71.4" y="56.9">16</text>
<text x="71.4" y="62">23</text>
<text x="71.4" y="64.6">27</text>
<text x="43.5" y="69.6">21</text>
<text x="71.4" y="67.1">28</text>
<text x="71.4" y="69.6">30</text>
<text x="43.5" y="74.7">17</text>
<text x="43.5" y="77.3">18</text>
<text x="43.5" y="72.2">22</text>
<text x="71.4" y="72.2">31</text>
<text x="71.4" y="74.7">33</text>
<text x="71.4" y="77.3">36</text>
<text x="43.5" y="82.3">19</text>
<text x="43.5" y="79.8">20</text>
<text x="71.4" y="82.3">10</text>
<text x="71.4" y="79.8">37</text>
<text x="186.8" y="83.6">1</text>
<text x="71.4" y="84.9">11</text>
<text x="71.4" y="87.4">12</text>
<text x="71.9" y="90">8</text>
<text x="186.8" y="86.1">2</text>
<text x="186.8" y="88.7">3</text>
<text x="71.9" y="95">6</text>
<text x="71.9" y="92.5">9</text>
<text x="186.8" y="91.2">4</text>
<text x="186.8" y="93.8">5</text>
<text x="71.9" y="97.6">7</text>
<text x="186.8" y="96.3">6</text>
<text x="186.8" y="98.8">7</text>
<text x="58.2" y="104.7" transform="rotate(-90 58.2 104.7)">1</text>
<text x="66.8" y="175">1</text>
<text x="83.3" y="175">3</text>
<text x="66.8" y="180.1">4</text>
<text x="83.3" y="180.1">2</text>
<text x="74.7" y="187.2" transform="rotate(-90 74.7 187.2)">7</text>
<text x="262.6" y="188.5" transform="rotate(-90 262.6 188.5)">4</text>
<text x="265.2" y="189" transform="rotate(-90 265.2 189)">16</text>
<text x="273.8" y="191.6">2</text>
<text x="223" y="194.1">1</text>
<text x="255.6" y="194.1">15</text>
<text x="273.8" y="194.1">3</text>
<text x="223" y="201.7">2</text>
<text x="223" y="199.2">3</text>
<text x="256" y="199.2">5</text>
<text x="256" y="201.7">6</text>
<text x="273.3" y="201.7">10</text>
<text x="273.8" y="199.2">9</text>
<text x="308.9" y="199.9" transform="rotate(-90 308.9 199.9)">3</text>
<text x="27.4" y="204.3">3</text>
<text x="40.1" y="204.3">2</text>
<text x="214.4" y="208.8" transform="rotate(-90 214.4 208.8)">6</text>
<text x="216.9" y="208.8" transform="rotate(-90 216.9 208.8)">5</text>
<text x="223" y="204.3">4</text>
<text x="273.3" y="204.3">11</text>
<text x="273.3" y="206.8">12</text>
<text x="273.3" y="209.3">13</text>
<text x="302.1" y="204.8">1</text>
<text x="308.9" y="207.5" transform="rotate(-90 308.9 207.5)">2</text>
<text x="34" y="211.3" transform="rotate(-90 34 211.3)">1</text>
<text x="273.3" y="211.9">14</text>
<text x="308.9" y="215.2" transform="rotate(-90 308.9 215.2)">3</text>
<text x="265.2" y="216.4" transform="rotate(-90 265.2 216.4)">1</text>
<text x="302.1" y="220">1</text>
<text x="308.9" y="222.8" transform="rotate(-90 308.9 222.8)">2</text>
<text x="25.5" y="233.5">1</text>
<text x="25.5" y="230.9">2</text>
</g>
<g font-size="1.8" fill="#0000c2">
<text x="186.5" y="54.3">TO SCREEN</text>
<text x="15.2" y="185.6">CROWBAR</text>
<text x="15.7" y="187.6">DIODE</text>
</g>
<text font-size="1.8" fill="#725600" x="94.2" y="70.9">File: controller.kicad_sch</text>
<g font-size="1.8" fill="#840084">
<text x="263.6" y="83.3">C97521</text>
<text x="72.5" y="173.5">C61063</text>
</g>
<g font-size="1.4" fill="#006464">
<text x="285.6" y="86.9">VCC</text>
<text x="244.9" y="92">/CS</text>
<text x="244.9" y="97.1">CLK</text>
<text x="244.9" y="104.7">DO(IO1)</text>
<text x="244.9" y="107.2">/WP(IO2)</text>
<text x="244.9" y="102.1">DI(IO0)</text>
<text x="244.9" y="109.8">/HOLD/RESET(IO3)</text>
<text x="285.4" y="114.8">GND</text>
</g>
<g font-size="1.4" fill="#a90000">
<text x="291.7" y="86.1">8</text>
<text x="240.9" y="91.2">1</text>
<text x="240.9" y="101.4">5</text>
<text x="240.9" y="96.3">6</text>
<text x="240.9" y="103.9">2</text>
<text x="240.9" y="106.5">3</text>
<text x="240.9" y="109">7</text>
<text x="291.7" y="114.1">4</text>
</g>
</svg>
